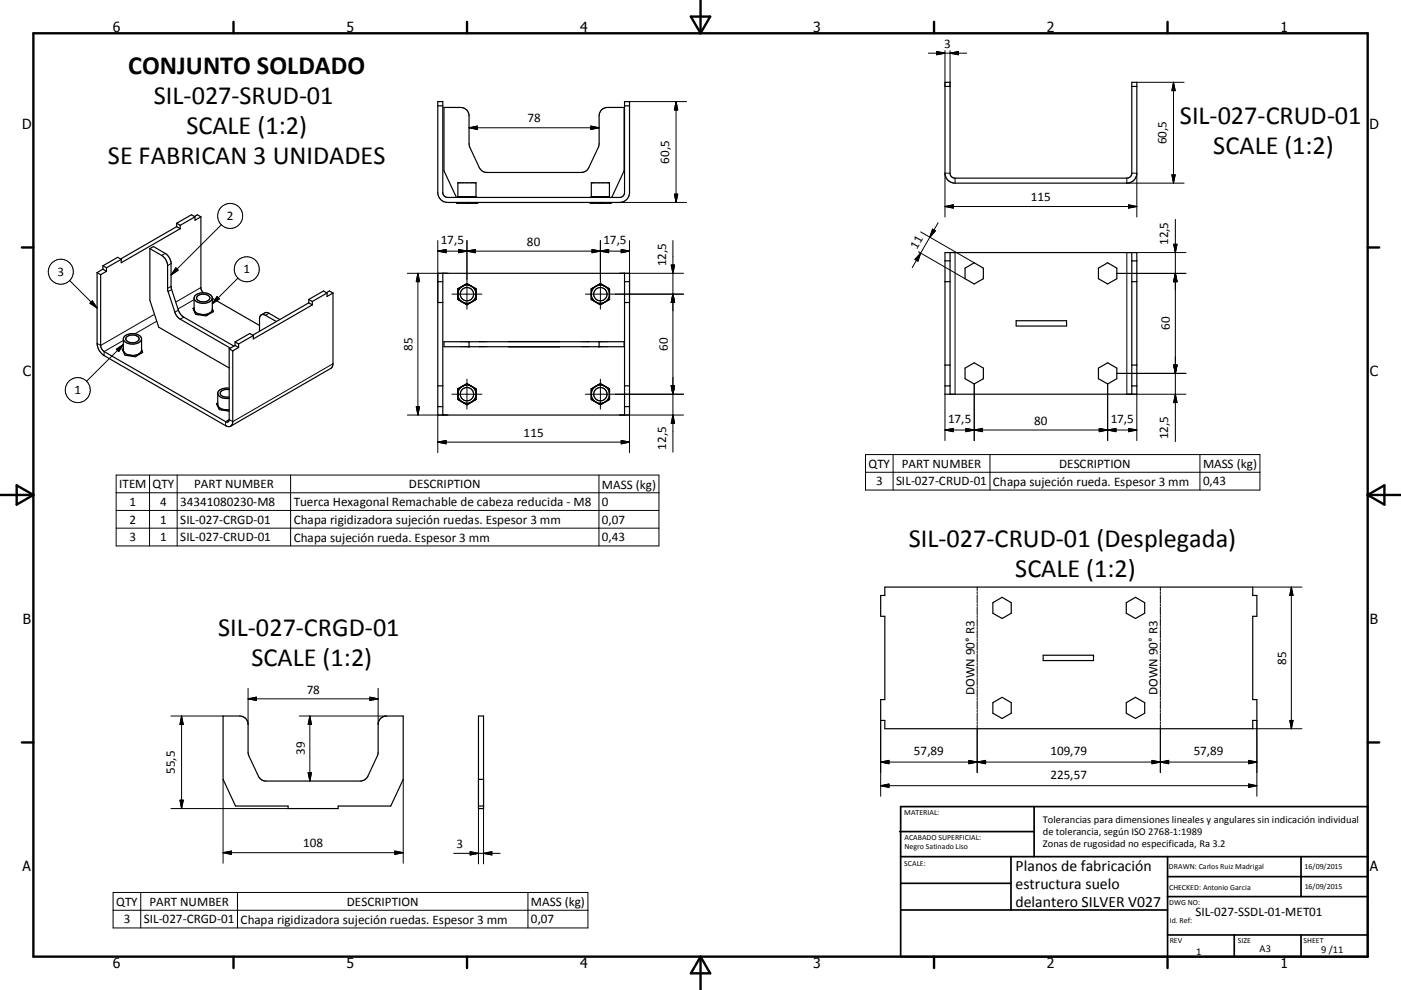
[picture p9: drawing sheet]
<svg xmlns="http://www.w3.org/2000/svg" width="420mm" height="297mm" viewBox="0 0 420 297" stroke-linecap="round" stroke-linejoin="round" font-family="sans-serif">
<g fill="none" stroke="#000" stroke-width=".36">
<path d="M131.3 31.8h1.5M131.3 30.5h1.5v27.2a1.47 1.47 0 0 0 1.4 1.5h51.5a1.47 1.47 0 0 0 1.5-1.5v-27.2h1.5v27.2a2.96 2.96 0 0 1-3 3h-51.5a2.96 2.96 0 0 1-2.9-3zM187.2 31.8h1.5M283.3 25.9h1.5M283.3 24.7h1.5v27.2a1.48 1.48 0 0 0 1.5 1.5h51.5a1.47 1.47 0 0 0 1.5-1.5v-27.2h1.5v27.2a2.96 2.96 0 0 1-3 3h-51.5a2.99 2.99 0 0 1-3-3zM339.3 25.9h1.5M136.8 59.2l-3.7-8v-19h5a2.5 2.5 0 0 1 2.5 2.6l.1 8.7 3 6.8a2.51 2.51 0 0 0 2.3 1.4h28.3a2.43 2.43 0 0 0 2.2-1.4l3.1-6.8v-8.7a2.5 2.5 0 0 1 2.5-2.6h5v19l-3.7 8M137.3 59.2v-4.4h5.4v4.4M137.3 59h5.4M137.9 59.2a1.31 1.31 0 0 1 1.5 0M140.6 59.2a1.31 1.31 0 0 1 1.5 0M177.3 59.2v-4.4h5.4v4.4"/>
<path d="M177.3 59h5.4M177.9 59.2a1.3 1.3 0 0 1 1.5 0M180.6 59.2a1.31 1.31 0 0 1 1.5 0M30.9 79.7l1 .6M30.9 79.7v1.1M36.3 77.8l-1-.6-4.4 2.5M36.3 77.8l-4.4 2.5M44.9 74.6v15.5l2.7 8 11.1 6.5M44.9 74.6l3.6 2a3.9 3.9 0 0 1 1.7 3.1v7.1l2.2 6.9a3.7 3.7 0 0 0 1.6 2.1l15.1 8.7M44.9 74.6l1.1-.6 3.5 2a4.1 4.1 0 0 1 1.8 2.8l.1 7.7 2.1 6.5a3.8 3.8 0 0 0 1.6 2.2l15 8.6M53 68l1 .6M53 68l-16.8 9.7"/>
<path d="M53 67l1 .6M53 67v1M54 68.6l-17.7 10.2v-1M54 67.6v1M58.3 64.9l.9-.5 1 .7M58.5 65.1v1l1.7-1M58.5 65.1l-1.1-.7-4.4 2.6M58.5 65.1l-4.5 2.5M60.2 65.1v21.4l.7 1.3M137.1 60.9h5.8M137.1 60.9h.1M137.2 60.9h.1"/>
<path d="M137.3 60.7l-.2 .2M137.3 60.7l-.1 .2M139.9 60.9h.2M139.9 60.9h-.3M140 60.7l-.1 .2M140 60.7l.1 .2M140.1 60.9h.3M142.8 60.9h.1M142.8 60.9h-.1M142.8 60.9l-.1-.2 .2 .2M177.1 60.9h5.8M177.1 60.9h.1"/>
<path d="M177.2 60.9h.1M177.3 60.7l-.2 .2M177.3 60.7l-.1 .2M179.9 60.9h.2M179.9 60.9h-.3M179.9 60.7v.2M180 60.7l.1 .2M180.1 60.9h.3M182.7 60.7l.1 .2M182.7 60.7l.2 .2M182.8 60.9h.1M182.8 60.9h-.1"/>
<path d="M283.3 75.8h57.5v42.5h-57.5zM283.3 78.3h1.5M284.8 75.8v42.5M339.3 75.8v42.5M339.3 78.3h1.5M29.1 81.8l1.1 .6M29.1 81.8v21.2a4.6 4.6 0 0 0 2.1 3.7l36.4 21 .9 .3 .6-.1M30.2 82.4v21.5l.6 1.2 36.8 21.4a.66 .66 0 0 0 .8 .1 .66 .66 0 0 0 .3-.7v-21.2M30.9 80.8l1 .6M30.9 80.8l-1.8 1M31.9 81.4l-1.7 1M31.9 80.3v1.1"/>
<path d="M58 92.9l.3 .3M58.2 92.3l-.3 .2 .8 1.8 3.1 .5 2.2-1.3-.2-.5M58.2 89.4l.1 3.8M58.2 92.5l-.2 .3M58.3 93.2l.9 .8 1 .3M58.3 93.2l.3 .8M58.6 88.6a3.6 3.6 0 0 1 5 .5 1.94 1.94 0 0 1-2.4 1.9 2.38 2.38 0 0 1-3-1.8zM59.3 88.8a2.53 2.53 0 0 1 3.6 .5 2.13 2.13 0 0 1-3.1 1 .91 .91 0 0 1-.8-.6 .91 .91 0 0 1 .3-.9zM60.2 94.3l.9 .4M60.2 94.3l-.9 .1M62.9 93.9l-.7 .6M62.9 93.9l-1.1 .4h-1.6"/>
<path d="M63.5 93.8l-.6 .1M63.7 89.5l14.1 8.1M63.7 89.4l-.1 3.6-.7 .9M63.7 92.6l.2 1M78.3 94.5l1.3-.7h.6l3.7 2.1M82.9 96.5l-3.3-1.9a1.08 1.08 0 0 0-1.3-.1 1.08 1.08 0 0 0-.5 1.1v3.8M92.6 90.9l-16.8 9.7M92.6 90.9l1 .6M92.6 89.8l1 .7M92.6 89.8v1.1M93.6 91.5l-17.6 10.2v-1M93.6 90.5v1"/>
<path d="M97.9 87.8l.9-.5 1 .6M98 87.9v1l1.8-1M98 87.9l-1-.6-4.4 2.5M98 87.9l-4.4 2.6M99.8 87.9v21.2l-.2 1.1-30.5 17.7M131.3 82h57.4v42.5h-57.4zM131.3 84.5h1.5M131.3 90.8h1.5M132.8 82v42.5M137.3 88.5l.6 1.4 .9 .8M137.3 89.8l1.5 .9M138.8 90.7l.1 .1a1.18 1.18 0 0 0 1.7 .3l.6-.4"/>
<path d="M138.8 85.8l-1.5 .9M138.8 85.8l.3-.2a1.03 1.03 0 0 1 1.8 0l.3 .2M138.8 85.8l-.9 .8-.6 1.4M138.8 85.8l1.2-.3 1.2 .3M138.8 90.7l1.2 .3 1.2-.3M141.2 85.8l1.2 1.1 .3 1.1M141.2 85.8l1.5 .9M142.7 86.7h.1M142.7 89.8l-1.5 .9M142.7 88.5l-.3 1.1-1.2 1.1M142.7 89.8h.1M142.7 86.7l-2.7-1.6-2.8 1.6v3.1l2.8 1.6 2.7-1.6"/>
<path d="M142.7 86.7v3.1M177.3 86.7l2.7-1.6 2.7 1.6v3.1l-2.7 1.6-2.7-1.6zM177.3 89.8l1.6 1a1.18 1.18 0 0 0 1.7 .3l.6-.4M177.3 88.5l.3 1.1 .9 .9M178.5 86l-.9 .9-.3 1.1M178.8 85.8l1.2-.3 1.2 .3M178.8 90.7l1.2 .3 1.2-.3M181.2 85.8l.9 .8 .6 1.4M181.2 85.8l-.3-.2a1.03 1.03 0 0 0-1.8 0l-1.8 1.1M181.2 85.8l1.5 .9M182.7 88.5l-.6 1.4-.9 .8M182.7 89.8l-1.5 .9"/>
<path d="M187.2 82v42.5M187.2 84.5h1.5M187.2 90.8h1.5M283.3 84.5h1.5M289.3 80.4l2.8-1.6 2.7 1.6v3.2l-2.7 1.6-2.8-1.6zM304.7 96.2h15.1v1.6h-15.1zM329.3 80.4l2.8-1.6 2.7 1.6v3.2l-2.7 1.6-2.8-1.6zM339.3 84.5h1.5M36.8 105.2h.2a2.33 2.33 0 0 0 2 1.4M37 104.6l-.3 .2 .8 1.8 3 .4 2.3-1.3-.3-.5M37 104.7l-.2 .3M37 101.7v3.4l.3 1.2"/>
<path d="M37.4 100.8a3.6 3.6 0 0 1 5 .6 1.94 1.94 0 0 1-2.4 1.8 2.37 2.37 0 0 1-3-1.7zM37.9 101.2a2.58 2.58 0 0 1 3.8 .4 2.11 2.11 0 0 1-3.1 1 .93 .93 0 0 1-.7-1.4zM39 106.6l.9 .3M39 106.6l-.9 .1M41.6 106.2l-.6 .6M41.6 106.2l-1.4 .4h-1.2M42.3 106l-.7 .2M42.4 101.7v3.6l-.8 .9M42.4 104.9l.1 .4M42.5 105.3l.2 .5M58.7 104.6l10 5.8M58.7 104.6h.1"/>
<path d="M65.3 118.1a2.88 2.88 0 0 0 3.4 1.4M68.7 104.7l1.1 .6M68.7 116.5a2.93 2.93 0 0 0-3.4 1.4l.1 3.9M68.7 116.9a1.99 1.99 0 0 0-2.7 1.2 2.13 2.13 0 0 0 2.7 1M69.8 105.3v21.2l-.2 .8-.5 .6M70.5 103.6l-1.8 1.1M70.5 103.6l1 .6M70.5 102.6v1M70.5 102.6l1 .6M71.5 104.2l-1.7 1.1M71.5 103.2v1M76 100.7l-1.1-.6-4.4 2.5"/>
<path d="M76 100.7l-4.5 2.5M131.3 115.8h1.5M133.1 102.5h54v1.5h-54zM137.2 116.7v3.1l2.8 1.6M137.3 118.5l.6 1.4 .9 .8M137.3 119.8l1.5 .9M137.5 116.6l-.2 .1M138.6 115.9l-.9 .6M138.8 115.8l-.9 .8-.6 1.5M138.8 115.8l1.2-.3 1.2 .3M140 115.1l-2.8 1.6M140 115.1l2.7 1.6"/>
<path d="M140 115.1l-1.2 .7M140 115.1l1.2 .7M140.6 102.5v1.5M141.2 115.8l1.2 1.1 .3 1.2M141.2 115.8l1.5 .9M142.7 116.7h.1M142.7 119.8l-1.5 .9M142.7 118.5l-.3 1.1-1.2 1.1M142.7 119.8h.1M142.7 116.7v3.1M142.7 119.8l-2.7 1.6M152.6 102.5h15.1"/>
<path d="M152.6 104h15.1M177.3 116.7v3.1l2.7 1.6M177.3 118.5a2.71 2.71 0 0 0 3.9 2.2M177.3 119.8l2.7 1.6M177.5 116.6l-.2 .1M177.8 116.4l-.1 .1M179.6 102.5v1.5M180 115.1l-2.7 1.6M180 115.1l2.7 1.6M180 115.1l-2 1.2M180 115.1l1.2 .7M181.2 115.8l.9 .8 .6 1.5"/>
<path d="M181.2 115.8a2.71 2.71 0 0 0-3.9 2.3M181.2 115.8l1.5 .9M182.7 118.5l-.6 1.4-.9 .8M182.7 119.8l-1.5 .9M182.7 116.7v3.1l-2.7 1.6M187.2 115.8h1.5M283.3 115.8h1.5M283.3 109.5h1.5M289.3 110.4l2.8-1.6 2.7 1.6v3.2l-2.7 1.6-2.8-1.6zM329.3 110.4l2.8-1.6 2.7 1.6v3.2l-2.7 1.6-2.8-1.6zM339.3 115.8h1.5M339.3 109.5h1.5"/>
<path d="M65.1 121.5l.3 .3M65.3 120.9l-.4 .2 .9 1.8 2.9 .4M65.3 121.1l-.2 .3M65.4 121.8l.2 .8M65.4 121.8l.8 .8 1.1 .3M67.3 122.9l-.9 .1M67.3 122.9h1.4M67.3 122.9l.9 .4M131.3 122h1.5M138.8 120.7l1.2 .7M138.8 120.7l1.2 .3 1.2-.3M141.2 120.7l-1.2 .7"/>
<path d="M181.2 120.7l-1.2 .7M187.2 122h1.5M265.3 176.1h110.3v2.5h1.2v6.3h-1.2v25h1.2v6.2h-1.2v2.5h-110.3v-2.5h-1.3v-6.2h1.3v-25h-1.3v-6.3h1.3zM297.7 180.8l2.7-1.6 2.8 1.6v3.2l-2.8 1.6-2.7-1.6zM312.8 196.6h15v1.6h-15zM337.7 180.8l2.7-1.6 2.8 1.6v3.2l-2.8 1.6-2.7-1.6zM66.9 214.8h5a2.5 2.5 0 0 1 2.5 2.5v8.7l3.1 6.9a2.43 2.43 0 0 0 2.2 1.4h28.3a2.48 2.48 0 0 0 2.3-1.4l3-6.9 .1-8.7a2.5 2.5 0 0 1 2.5-2.5h5v19l-3.7 8h-15.8v.8h-15v-.8h-15.8l-3.7-8zM143.4 214.8h1.6v27.8h-1.6zM297.7 210.8l2.7-1.6 2.8 1.6v3.2l-2.8 1.6-2.7-1.6zM337.7 210.8l2.7-1.6 2.8 1.6v3.2l-2.8 1.6-2.7-1.6zM143.4 233.8h1.6M143.4 241.8h1.6"/>
<circle cx="140" cy="88.3" r="2"/>
<circle cx="180" cy="88.3" r="2"/>
<circle cx="140" cy="118.3" r="1.99"/>
<circle cx="180" cy="118.3" r="2"/>
</g>
<g fill="none" stroke="#000" stroke-width=".3">
<path d="M278.3 16h11.5M280.8 15.4l2.5 .6-2.5 .4zM283.3 15.2v10.7M284.8 16l2.5-.6v1zM284.8 15.2v10.7M140.6 38.3h39M140.6 38.3l2.5-.5v1zM177.1 37.8l2.5 .5-2.5 .5zM188.7 30.5h17.2M202.7 30.5v30.2M202.7 30.5l.5 2.5h-1zM340.8 24.7h14.2"/>
<path d="M351.8 24.7v30.2M351.8 24.7l.5 2.5h-1zM202.2 58.2h1l-.5 2.5zM284.8 51.9h-1.5v13.2M286.3 53.4v1.5M337.8 53.4v1.5h17.2M339.3 51.9h1.5v13.2M351.3 52.5h1l-.5 2.4zM49.5 76l-1 .6M51.3 79.1l-1.1 .6M66.4 67.4l-15.1 15.1M131.3 75.3l2.4-.5v1z"/>
<path d="M131.3 72.2v18.6M131.3 75.3h57.4M137.5 74.8l2.5 .5-2.5 .5zM140 72.2v20.6M140 75.3l2.5-.5v1zM177.5 74.8l2.5 .5-2.5 .5zM180 72.2v20.6M180 75.3l2.5-.5v1zM185.7 60.7h20.2M186.3 74.8l2.4 .5-2.4 .5zM188.7 72.2v18.6M201.2 79.5h1.1l-.6 2.5z"/>
<path d="M201.7 72.2v63.5M275.4 75.5l13.9 8.1M276 75.9l-.8 2.4-.9-.5zM276 69.6l16.1 9.2M278.8 71.2l-5.3 9.1M279.6 68.7l.8 .5-1.6 2zM281.3 66.8l-2.5 4.4M283.3 62h57.5M283.3 62l2.5-.6v1zM286.3 75.8v42.5M338.3 61.4l2.5 .6-2.5 .4zM351.9 73.3h1l-.5 2.5z"/>
<path d="M352.4 65.8v66.7M355.6 75.8h-17.8v42.5h17.8M20.9 84.2l8.2 8.2M27.7 90.3l1.4 2.1-2.1-1.4zM46.3 94.3l-16.1 9.3-1.1-.6M47 96.4l-6.6 3.8M51.3 85.9l-1.1 .6M51.5 86.9l-1.1 .6M52.7 80.4l.7 .7-2.1 1.4zM53.5 93l-1.1 .7M55.1 95.2l-1.1 .6M58.2 89.9l-4.8 2.8"/>
<path d="M60.2 86.3l-7.5 4.3M65.1 89l.7 .7-2.1 1.4zM71.4 83.4l-7.7 7.7M80.7 94l-1.1 .6M122.1 82h12.1M125.3 82v42.5M125.3 82l.5 2.5h-1zM135.5 88.2h9M175.5 88.2h29.4M185.7 82h19.2M201.7 88.2l.6 2.6h-1.1zM334.8 82h20.8"/>
<path d="M352.4 82l.5 2.5h-1zM34.9 104.8l2.1-1.4-1.4 2.1zM37 102.1l-5.8 3.4v1.2M37 103.4l-11 11M99.8 109.1l-30 17.4-1.1-.6-1.1 .6v1.2M135.5 118.3h9M140 113.7v9.1M175.5 118.3h29.4M180 113.7v9.1M201.2 115.8h1.1l-.6 2.5zM283.3 118.3v13.9M292.1 115.2v17"/>
<path d="M332.1 115.2v17M334.8 112h20.8M340.8 118.3v13.9M351.9 109.5h1l-.5 2.5zM352.4 118.3l.5 2.5h-1zM122.1 124.5h12.1M124.8 122h1l-.5 2.5zM131.3 132.6h57.4M131.3 132.6l2.4-.5v1.1zM131.3 124.5v11.3M185.7 124.5h19.2M186.3 132.1l2.4 .5-2.4 .6z"/>
<path d="M188.7 124.5v11.3M201.7 124.5l.6 2.5h-1.1zM259.5 136.4h118.2v10.6h-118.2zM267.8 136.4v10.6M283.3 129l2.5-.5v1zM283.3 129h57.5M289.6 128.5l2.5 .5-2.5 .5zM292.1 129l2.5-.5v1zM296.8 136.4v10.6M329.6 128.5l2.5 .5-2.5 .5zM332.1 129l2.5-.5v1zM338.3 128.5l2.5 .5-2.5 .5z"/>
<path d="M359.7 136.4v10.6M34.8 142.5h162.8v21.3h-162.8zM34.8 147.8h162.8M34.8 153.1h162.8M34.8 158.5h162.8M44.8 142.5v21.3M53.1 142.5v21.3M87.1 142.5v21.3M179.6 142.5v21.3M259.5 141.7h118.2M293 176.1v1.2M293 177.6v.6"/>
<path d="M293 178.5v2.4M347.9 176.1v1.2M347.9 177.6v.6M347.9 178.5v2.4M375.6 176.1h14.7M387.2 176.1v42.5M387.2 176.1l.5 2.5h-1zM293 181.2v.5M293 182v2.4M293 184.7v.6M293 185.6v2.3M293 188.2v.6"/>
<path d="M293 189.1v2.4M293 191.8v.6M293 192.7v2.3M293 195.3v.6M293 196.2v2.4M293 198.9v.5M293 199.8v2.3M347.9 181.2v.5M347.9 182v2.4M347.9 184.7v.6M347.9 185.6v2.3M347.9 188.2v.6"/>
<path d="M347.9 189.1v2.4M347.9 191.8v.6M347.9 192.7v2.3M347.9 195.3v.6M347.9 196.2v2.4M347.9 198.9v.5M347.9 199.8v2.3M51.3 214.8h15.6M54.4 214.8v27.8M54.4 214.8l.5 2.5h-.9zM74.4 209.7h39M74.4 209.7l2.5-.5v.9z"/>
<path d="M74.4 206.5v10.8M89.7 214.8h26.2M92.9 214.8l.5 2.5h-1zM92.9 214.8v19.5M110.9 209.2l2.5 .5-2.5 .4zM113.4 206.5v10.8M264 216.1v22.8M293 202.4v.6M293 203.3v2.3M293 206v.5M293 206.8v2.4M293 209.5v.6"/>
<path d="M293 210.4v2.3M293 213v.6M293 213.9v2.4M293 216.6v.6M293 217.5v14.3M347.9 202.4v.6M347.9 203.3v2.3M347.9 206v.5M347.9 206.8v2.4M347.9 209.5v.6M347.9 210.4v2.3M347.9 213v.6"/>
<path d="M347.9 213.9v2.4M347.9 216.6v.6M347.9 217.5v14.3M375.6 218.6h14.7M376.8 216.1v22.8M386.7 216.1h1l-.5 2.5zM66.9 233.8v25.2M92.4 231.8h1l-.5 2.5zM120.9 233.8v25.2M143.4 233.8v25.4M145 233.8v25.4M264 228.6h112.8"/>
<path d="M264 228.6l2.5-.5v1zM264 235.7l2.5-.5v1zM264 235.7h112.8M290.5 228.1v1l5-1v1zM345.4 228.1l5 1v-1l-5 1zM374.3 228.1l2.5 .5-2.5 .5zM374.3 235.2l2.5 .5-2.5 .5zM51.3 242.6h35.1M54 240.1h.9l-.5 2.5zM66.9 255.8h54M66.9 255.8l2.5-.5v1zM118.4 255.3l2.5 .5-2.5 .5z"/>
<path d="M136 256h13.9M141 255.5l2.4 .5-2.4 .5zM145 256l2.5-.5v1zM33.9 267.8h142.4v10.6h-142.4zM33.9 273.1h142.4M42.2 267.8v10.6M71.2 267.8v10.6M158.3 267.8v10.6"/>
<circle cx="69" cy="64.8" r="3.8"/>
<circle cx="18.2" cy="81.5" r="3.7"/>
<circle cx="74" cy="80.8" r="3.8"/>
<circle cx="23.3" cy="117" r="3.8"/>
</g>
<g fill="#000">
<circle cx="136.9" cy="60.9" r=".18"/>
<circle cx="137.3" cy="60.9" r=".18"/>
<circle cx="139.6" cy="60.9" r=".18"/>
<circle cx="140.4" cy="60.9" r=".18"/>
<circle cx="142.7" cy="60.9" r=".18"/>
<circle cx="143" cy="60.9" r=".18"/>
<circle cx="177" cy="60.9" r=".18"/>
<circle cx="177.3" cy="60.9" r=".18"/>
<circle cx="179.6" cy="60.9" r=".18"/>
<circle cx="180.4" cy="60.9" r=".18"/>
<circle cx="182.7" cy="60.9" r=".18"/>
<circle cx="183" cy="60.9" r=".18"/>
</g>
<g fill="none" stroke="#000" stroke-width=".71">
<path d="M10 10h400v277h-400zM70 6.6v3.4M140 6.6v3.4M207.1 5h5.8l-2.9 5zM210 0v10M280 6.6v3.4M350 6.6v3.4M6.6 74.2h3.4M410 74.2h3.5M0 148.5h10M5 145.6l5 2.9-5 2.9zM410 148.5h10.1"/>
<path d="M410 148.5l5.1-2.9v5.8zM6.6 222.7h3.4M410 222.7h3.5M70 287v3.4M140 287v3.4M210 287v10M210 287l2.9 5h-5.8zM280 287v3.4M350 287v3.4"/>
</g>
<g fill="none" stroke="#000" stroke-width=".51">
<path d="M269.7 249.5h40.3M270 242h140v45h-140zM270 257h140M303.1 257v16M310 242v15M350 257v30M390.1 257v12M270 265h33.1M270 273h80M350 269h60M350 263h60M350 280.5h60"/>
<path d="M370 280.5v6.5M390.1 280.5v6.5"/>
</g>
<g fill="#000" stroke="#000" stroke-width=".3">
<path d="M280.8 15.4l2.5 .6-2.5 .4zM284.8 16l2.5-.6v1zM140.6 38.3l2.5-.5v1zM177.1 37.8l2.5 .5-2.5 .5zM202.7 30.5l.5 2.5h-1zM351.8 24.7l.5 2.5h-1zM202.2 58.2h1l-.5 2.5zM351.3 52.5h1l-.5 2.4zM131.3 75.3l2.4-.5v1zM137.5 74.8l2.5 .5-2.5 .5zM140 75.3l2.5-.5v1zM177.5 74.8l2.5 .5-2.5 .5z"/>
<path d="M180 75.3l2.5-.5v1zM186.3 74.8l2.4 .5-2.4 .5zM201.2 79.5h1.1l-.6 2.5zM276 75.9l-.8 2.4-.9-.5zM279.6 68.7l.8 .5-1.6 2zM283.3 62l2.5-.6v1zM338.3 61.4l2.5 .6-2.5 .4zM351.9 73.3h1l-.5 2.5zM27.7 90.3l1.4 2.1-2.1-1.4zM52.7 80.4l.7 .7-2.1 1.4zM65.1 89l.7 .7-2.1 1.4zM125.3 82l.5 2.5h-1z"/>
<path d="M201.7 88.2l.6 2.6h-1.1zM352.4 82l.5 2.5h-1zM34.9 104.8l2.1-1.4-1.4 2.1zM201.2 115.8h1.1l-.6 2.5zM351.9 109.5h1l-.5 2.5zM124.8 122h1l-.5 2.5zM131.3 132.6l2.4-.5v1.1zM186.3 132.1l2.4 .5-2.4 .6zM201.7 124.5l.6 2.5h-1.1zM283.3 129l2.5-.5v1zM289.6 128.5l2.5 .5-2.5 .5zM292.1 129l2.5-.5v1z"/>
<path d="M329.6 128.5l2.5 .5-2.5 .5zM332.1 129l2.5-.5v1zM338.3 128.5l2.5 .5-2.5 .5zM352.4 118.3l.5 2.5h-1zM387.2 176.1l.5 2.5h-1zM54.4 214.8l.5 2.5h-.9zM74.4 209.7l2.5-.5v.9zM92.9 214.8l.5 2.5h-1zM110.9 209.2l2.5 .5-2.5 .4zM386.7 216.1h1l-.5 2.5zM92.4 231.8h1l-.5 2.5zM264 228.6l2.5-.5v1z"/>
<path d="M264 235.7l2.5-.5v1zM290.5 228.1l2.5 .5-2.5 .5zM293 228.6l2.5-.5v1zM345.4 228.1l2.5 .5-2.5 .5zM347.9 228.6l2.5-.5v1zM374.3 228.1l2.5 .5-2.5 .5zM374.3 235.2l2.5 .5-2.5 .5zM54 240.1h.9l-.5 2.5zM66.9 255.8l2.5-.5v1zM118.4 255.3l2.5 .5-2.5 .5zM141 255.5l2.4 .5-2.4 .5zM145 256l2.5-.5v1z"/>
</g>
<g font-size="7.9">
<text x="38.4" y="22.2">CONJUNTO SOLDADO</text>
<text x="46.1" y="31.2">SIL-027-SRUD-01</text>
<text x="55.9" y="40.1">SCALE (1:2)</text>
<text x="353.7" y="37.3">SIL-027-CRUD-01</text>
<text x="363.7" y="46.3">SCALE (1:2)</text>
<text x="32.3" y="49.2">SE FABRICAN 3 UNIDADES</text>
<text x="272.5" y="164">SIL-027-CRUD-01 (Desplegada)</text>
<text x="304.4" y="173">SCALE (1:2)</text>
<text x="65.4" y="190.8">SIL-027-CRGD-01</text>
<text x="75.4" y="199.9">SCALE (1:2)</text>
</g>
<g font-size="4.7">
<text x="304.5" y="261.2">Planos de fabricación</text>
<text x="304.5" y="266.6">estructura suelo</text>
<text x="304.5" y="272">delantero SILVER V027</text>
</g>
<g font-size="4.2">
<text x="33.9" y="9.6">6</text>
<text x="103.9" y="9.6">5</text>
<text x="173.9" y="9.6">4</text>
<text x="243.8" y="9.6">3</text>
<text x="313.9" y="9.6">2</text>
<text x="383.9" y="9.6">1</text>
<text x="6.7" y="38.7">D</text>
<text x="410.5" y="38.7">D</text>
<text x="6.9" y="112.9">C</text>
<text x="410.7" y="112.9">C</text>
<text x="6.9" y="187.1">B</text>
<text x="410.7" y="187.1">B</text>
<text x="6.8" y="261.4">A</text>
<text x="410.7" y="261.4">A</text>
<text x="33.9" y="290.4">6</text>
<text x="103.9" y="290.4">5</text>
<text x="173.9" y="290.4">4</text>
<text x="243.8" y="290.4">3</text>
<text x="313.9" y="290.4">2</text>
<text x="383.9" y="290.4">1</text>
</g>
<g font-size="3.9">
<text x="283" y="14.4">3</text>
<text x="158.2" y="36.7">78</text>
<text x="349.8" y="43.3" transform="rotate(-90 349.8 43.3)">60,5</text>
<text x="200.7" y="49.1" transform="rotate(-90 200.7 49.1)">60,5</text>
<text x="309" y="60.4">115</text>
<text x="68" y="66">2</text>
<text x="132.2" y="73.2">17,5</text>
<text x="158" y="73.8">80</text>
<text x="180.9" y="73.2">17,5</text>
<text x="274.8" y="74.9" transform="rotate(-60 274.8 74.9)">11</text>
<text x="350.3" y="73.6" transform="rotate(-90 350.3 73.6)">12,5</text>
<text x="17.3" y="82.8">3</text>
<text x="73" y="82">1</text>
<text x="199.7" y="79.9" transform="rotate(-90 199.7 79.9)">12,5</text>
<text x="350.8" y="99.1" transform="rotate(-90 350.8 99.1)">60</text>
<text x="123.7" y="105.2" transform="rotate(-90 123.7 105.2)">85</text>
<text x="200.2" y="105.2" transform="rotate(-90 200.2 105.2)">60</text>
<text x="22.4" y="118.3">1</text>
<text x="157" y="131.1">115</text>
<text x="284.2" y="126.9">17,5</text>
<text x="310" y="127.4">80</text>
<text x="333" y="126.9">17,5</text>
<text x="350.3" y="131.7" transform="rotate(-90 350.3 131.7)">12,5</text>
<text x="199.7" y="134.9" transform="rotate(-90 199.7 134.9)">12,5</text>
<text x="260.3" y="140.3">QTY</text>
<text x="270.3" y="140.3">PART NUMBER</text>
<text x="317.5" y="140.3">DESCRIPTION</text>
<text x="360.7" y="140.5">MASS (kg)</text>
<text x="35.7" y="146.5">ITEM</text>
<text x="45.7" y="146.5">QTY</text>
<text x="58.2" y="146.5">PART NUMBER</text>
<text x="122.6" y="146.5">DESCRIPTION</text>
<text x="180.4" y="146.6">MASS (kg)</text>
<text x="262.6" y="145.6">3</text>
<text x="268.6" y="145.6">SIL-027-CRUD-01</text>
<text x="297.7" y="145.7">Chapa sujeción rueda. Espesor 3 mm</text>
<text x="360.7" y="145.6">0,43</text>
<text x="38.9" y="151.7">1</text>
<text x="48" y="151.7">4</text>
<text x="54" y="151.7">34341080230-M8</text>
<text x="88.1" y="151.8">Tuerca Hexagonal Remachable de cabeza reducida - M8</text>
<text x="180.4" y="151.7">0</text>
<text x="38.9" y="157.1">2</text>
<text x="48" y="157.1">1</text>
<text x="54" y="157.1">SIL-027-CRGD-01</text>
<text x="88.1" y="157.1">Chapa rigidizadora sujeción ruedas. Espesor 3 mm</text>
<text x="180.4" y="157.1">0,07</text>
<text x="38.9" y="162.4">3</text>
<text x="48" y="162.4">1</text>
<text x="54" y="162.4">SIL-027-CRUD-01</text>
<text x="88.1" y="162.5">Chapa sujeción rueda. Espesor 3 mm</text>
<text x="180.4" y="162.4">0,43</text>
<text x="385.6" y="199.4" transform="rotate(-90 385.6 199.4)">85</text>
<text x="91.9" y="208.1">78</text>
<text x="292.2" y="208.5" transform="rotate(-90 292.2 208.5)">DOWN 90° R3</text>
<text x="347" y="208.5" transform="rotate(-90 347 208.5)">DOWN 90° R3</text>
<text x="91.4" y="226.6" transform="rotate(-90 91.4 226.6)">39</text>
<text x="274" y="226.6">57,89</text>
<text x="315" y="226.6">109,79</text>
<text x="357.9" y="226.6">57,89</text>
<text x="52.4" y="232.2" transform="rotate(-90 52.4 232.2)">55,5</text>
<text x="315" y="233.7">225,57</text>
<text x="90.9" y="254.3">108</text>
<text x="136.8" y="254.4">3</text>
<text x="34.8" y="271.7">QTY</text>
<text x="44.8" y="271.7">PART NUMBER</text>
<text x="104" y="271.7">DESCRIPTION</text>
<text x="159.2" y="271.8">MASS (kg)</text>
<text x="358.4" y="274.9">SIL-027-SSDL-01-MET01</text>
<text x="37.1" y="276.9">3</text>
<text x="43.1" y="276.9">SIL-027-CRGD-01</text>
<text x="72.1" y="277.1">Chapa rigidizadora sujeción ruedas. Espesor 3 mm</text>
<text x="159.2" y="276.9">0,07</text>
</g>
<g font-size="3.1">
<text x="312.7" y="246.8">Tolerancias para dimensiones lineales y angulares sin indicación individual</text>
<text x="312.7" y="250.4">de tolerancia, según ISO 2768-1:1989</text>
<text x="312.7" y="254">Zonas de rugosidad no especificada, Ra 3.2</text>
<text x="358.6" y="286.5">1</text>
<text x="377.6" y="285.6">A3</text>
<text x="396.1" y="285.9">9 /11</text>
</g>
<g font-size="2.4">
<text x="271.1" y="244.4">MATERIAL:</text>
<text x="271.2" y="252">ACABADO SUPERFICIAL:</text>
<text x="271.2" y="254.7">Negro Satinado Liso</text>
<text x="271.1" y="259.7">SCALE:</text>
<text x="350.4" y="260.8">DRAWN: Carlos Ruiz Madrigal</text>
<text x="391.1" y="260.6">16/09/2015</text>
<text x="350.5" y="267">CHECKED: Antonio Garcia</text>
<text x="391.2" y="266.7">16/09/2015</text>
<text x="350.5" y="271.4">DWG NO:</text>
<text x="350.7" y="276.9">Id. Ref:</text>
<text x="350.7" y="282.8">REV</text>
<text x="371.1" y="282.9">SIZE</text>
<text x="390.8" y="283">SHEET</text>
</g>
</svg>
